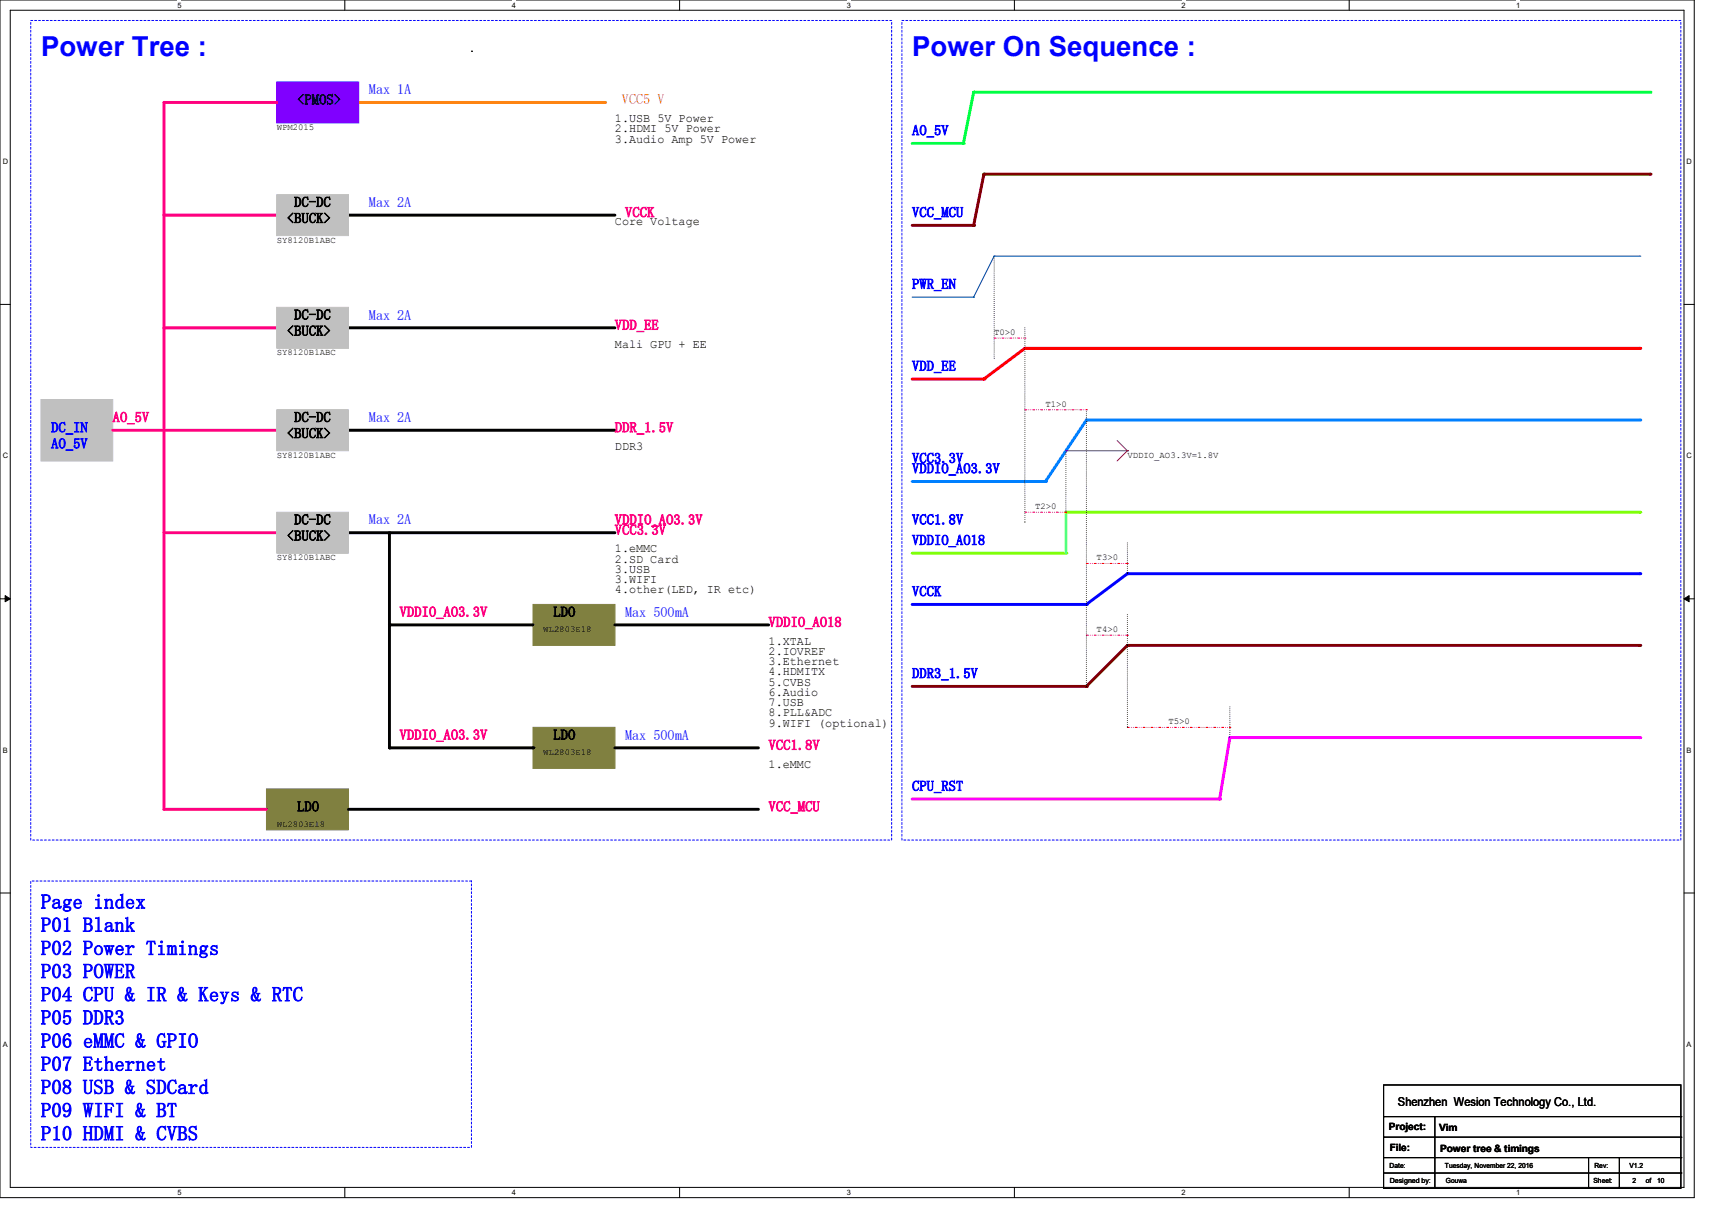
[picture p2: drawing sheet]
<svg xmlns="http://www.w3.org/2000/svg" width="297mm" height="210mm" viewBox="0 0 297 210" stroke-linecap="round" stroke-linejoin="round" font-family="sans-serif">
<path d="M0 0h293.9v207.9h-293.9zM1.8 1.8h290.3v204.3h-290.3z" fill="none" stroke="#000" stroke-width=".17"/>
<g fill="#fff">
<path d="M30.8 .2h.7v1.4h-.7z"/>
<path d="M30.8 206.2h.7v1.4h-.7z"/>
</g>
<path d="M59.8 0v1.8M59.8 206.1v1.8" fill="none" stroke="#000" stroke-width=".17"/>
<g fill="#fff">
<path d="M88.8 .2h.7v1.4h-.7z"/>
<path d="M88.8 206.2h.7v1.4h-.7z"/>
</g>
<path d="M117.9 0v1.8M117.9 206.1v1.8" fill="none" stroke="#000" stroke-width=".17"/>
<g fill="#fff">
<path d="M146.9 .2h.7v1.4h-.7z"/>
<path d="M146.9 206.2h.7v1.4h-.7z"/>
</g>
<path d="M176 0v1.8M176 206.1v1.8" fill="none" stroke="#000" stroke-width=".17"/>
<g fill="#fff">
<path d="M205 .2h.7v1.4h-.7z"/>
<path d="M205 206.2h.7v1.4h-.7z"/>
</g>
<path d="M234.1 0v1.8M234.1 206.1v1.8" fill="none" stroke="#000" stroke-width=".17"/>
<g fill="#fff">
<path d="M263.1 .2h.6v1.4h-.6z"/>
<path d="M263.1 206.2h.6v1.4h-.6z"/>
<path d="M.5 27.3h.9v1.4h-.9z"/>
<path d="M292.6 27.3h.9v1.4h-.9z"/>
<path d="M.5 78.4h.9v1.4h-.9z"/>
<path d="M292.6 78.4h.9v1.4h-.9z"/>
</g>
<path d="M0 52.8h1.8M292.1 52.8h1.8" fill="none" stroke="#000" stroke-width=".17"/>
<g fill="#fff">
<path d="M.5 129.5h.8v1.4h-.8z"/>
<path d="M292.6 129.5h.8v1.4h-.8z"/>
</g>
<path d="M0 103.9h1.8M292.1 103.9h1.8" fill="none" stroke="#000" stroke-width=".17"/>
<path d="M.9 103.4l.9 .5-.9 .5zM292.1 103.9l.9-.5v1z" fill="#000" stroke="#000" stroke-width=".17"/>
<g fill="#fff">
<path d="M.5 180.5h.8v1.4h-.8z"/>
<path d="M292.6 180.5h.8v1.4h-.8z"/>
</g>
<path d="M81.8 8.9h.1M0 155h1.8M292.1 155h1.8" fill="none" stroke="#000" stroke-width=".17"/>
<path d="M7.1 69.3h12.5v10.7h-12.5z" fill-rule="evenodd" fill="#c0c0c0" stroke="#c0c0c0" stroke-width=".17"/>
<path d="M62.2 17.8h42.7" fill="none" stroke="#ff8000" stroke-width=".51"/>
<circle cx="104.9" cy="17.8" r=".25" fill="#ff8000"/>
<path d="M48 14.2h14.2v7.1h-14.2z" fill-rule="evenodd" fill="#8000ff" stroke="#8000ff" stroke-width=".17"/>
<path d="M60.5 37.3h46.2M60.5 56.9h46.2M60.5 74.7h46.2M60.5 92.5h46.2M67.6 92.5v37.3h24.9M67.6 108.5h24.9M106.7 108.5h26.6M106.7 129.8h24.9" fill="none" stroke="#000" stroke-width=".51"/>
<path d="M48 17.8h-19.6v122.7M28.4 37.3h19.6M28.4 56.9h19.6M19.6 74.7h28.4M28.4 92.5h19.6" fill="none" stroke="#ff0080" stroke-width=".51"/>
<g fill="#808040" stroke="#808040" stroke-width=".17">
<path d="M92.5 104.9h14.2v7.1h-14.2z" fill-rule="evenodd"/>
<path d="M92.5 126.2h14.2v7.1h-14.2z" fill-rule="evenodd"/>
</g>
<g fill="#c0c0c0" stroke="#c0c0c0" stroke-width=".17">
<path d="M48 88.9h12.5v7.1h-12.5z" fill-rule="evenodd"/>
<path d="M48 53.3h12.5v7.2h-12.5z" fill-rule="evenodd"/>
<path d="M48 71.1h12.5v7.1h-12.5z" fill-rule="evenodd"/>
<path d="M48 33.8h12.5v7.1h-12.5z" fill-rule="evenodd"/>
</g>
<g fill="#000">
<circle cx="67.6" cy="108.5" r=".25"/>
<circle cx="67.6" cy="129.8" r=".25"/>
<circle cx="92.5" cy="129.8" r=".25"/>
</g>
<path d="M5.3 3.6h149.4v142.2h-149.4z" fill="none" stroke="#00f" stroke-width=".17" stroke-dasharray=".3 .3"/>
<path d="M158.2 24.9h8.9" fill="none" stroke="#00ff80" stroke-width=".51"/>
<circle cx="167.1" cy="24.9" r=".25" fill="#00ff80"/>
<path d="M168.9 16l-1.8 8.9" fill="none" stroke="#00ff40" stroke-width=".51"/>
<circle cx="168.9" cy="16" r=".25" fill="#00ff40"/>
<path d="M168.9 16h117.4" fill="none" stroke="#00ff40" stroke-width=".51"/>
<circle cx="286.3" cy="16" r=".25" fill="#00ff40"/>
<path d="M158.2 65.8h12.5" fill="none" stroke="#f00" stroke-width=".51"/>
<circle cx="170.7" cy="65.8" r=".25" fill="#f00"/>
<path d="M177.8 60.5l-7.1 5.3" fill="none" stroke="#f00" stroke-width=".51"/>
<circle cx="177.8" cy="60.5" r=".25" fill="#f00"/>
<path d="M177.8 60.5h106.7" fill="none" stroke="#f00" stroke-width=".51"/>
<circle cx="284.5" cy="60.5" r=".25" fill="#f00"/>
<path d="M158.2 83.6h23.2" fill="none" stroke="#0080ff" stroke-width=".51"/>
<circle cx="181.4" cy="83.6" r=".25" fill="#0080ff"/>
<path d="M188.5 72.9l-7.1 10.7" fill="none" stroke="#0080ff" stroke-width=".51"/>
<circle cx="188.5" cy="72.9" r=".25" fill="#0080ff"/>
<path d="M188.5 72.9h96" fill="none" stroke="#0080ff" stroke-width=".51"/>
<circle cx="284.5" cy="72.9" r=".25" fill="#0080ff"/>
<path d="M158.2 96h26.7" fill="none" stroke="#80ff00" stroke-width=".51"/>
<circle cx="184.9" cy="96" r=".25" fill="#80ff00"/>
<path d="M184.9 88.9v7.1" fill="none" stroke="#80ff80" stroke-width=".51"/>
<circle cx="184.9" cy="88.9" r=".25" fill="#80ff80"/>
<path d="M184.9 88.9h99.6" fill="none" stroke="#80ff00" stroke-width=".51"/>
<circle cx="284.5" cy="88.9" r=".25" fill="#80ff00"/>
<path d="M158.2 104.9h30.3" fill="none" stroke="#00f" stroke-width=".51"/>
<circle cx="188.5" cy="104.9" r=".25" fill="#00f"/>
<path d="M195.6 99.6l-7.1 5.3" fill="none" stroke="#00f" stroke-width=".51"/>
<circle cx="195.6" cy="99.6" r=".25" fill="#00f"/>
<path d="M195.6 99.6h88.9" fill="none" stroke="#00f" stroke-width=".51"/>
<circle cx="284.5" cy="99.6" r=".25" fill="#00f"/>
<path d="M158.2 119.1h30.3" fill="none" stroke="#800000" stroke-width=".51"/>
<circle cx="188.5" cy="119.1" r=".25" fill="#800000"/>
<path d="M195.6 112l-7.1 7.1" fill="none" stroke="#800000" stroke-width=".51"/>
<circle cx="195.6" cy="112" r=".25" fill="#800000"/>
<path d="M195.6 112h88.9" fill="none" stroke="#800000" stroke-width=".51"/>
<circle cx="284.5" cy="112" r=".25" fill="#800000"/>
<path d="M5.3 152.9h76.5v46.2h-76.5z" fill="none" stroke="#00f" stroke-width=".17" stroke-dasharray=".3 .3"/>
<path d="M158.2 138.7h53.4" fill="none" stroke="#f0f" stroke-width=".51"/>
<circle cx="211.6" cy="138.7" r=".25" fill="#f0f"/>
<path d="M213.4 128l-1.8 10.7" fill="none" stroke="#f0f" stroke-width=".51"/>
<circle cx="213.4" cy="128" r=".25" fill="#f0f"/>
<path d="M213.4 128h71.1" fill="none" stroke="#f0f" stroke-width=".51"/>
<circle cx="284.5" cy="128" r=".25" fill="#f0f"/>
<g fill="none" stroke="#000" stroke-width=".17" stroke-dasharray="0 .3">
<path d="M172.5 44.4v17.8M177.8 56.9v33.8M172.5 62.2h.1M184.9 78.2v10.7M188.5 71.1v48M177.8 90.7h.1M184.9 88.9h.1M195.6 94.2v5.4M195.6 99.6h.1M188.5 119.1h.1M195.6 106.7v5.3M195.6 112h.1"/>
<path d="M195.6 112v14.2M195.6 126.2h.1M213.4 122.7v5.3M213.4 128h.1"/>
</g>
<path d="M172.5 58.7h5.3M177.8 58.7h.1M177.8 71.1h10.7M188.5 71.1h.1M177.8 88.9h7.1M184.9 88.9h.1M188.5 97.8h7.1M195.6 97.8h.1M188.5 110.2h7.1M195.6 110.2h.1M195.6 126.2h17.8M213.4 126.2h.1" fill="none" stroke="#f00" stroke-width=".17" stroke-dasharray=".3 .3 0 .3 0 .3"/>
<path d="M184.9 78.2h10.7M193.8 76.5l1.8 1.7M195.6 78.2h.1M195.6 78.2l-1.8 1.8" fill="none" stroke="#800080" stroke-width=".17"/>
<path d="M156.5 3.6h135.1v142.2h-135.1z" fill="none" stroke="#00f" stroke-width=".17" stroke-dasharray=".3 .3"/>
<path d="M158.2 51.6h10.7M168.9 51.6h.1M172.5 44.4h.1M172.5 44.4l-3.6 7.2M172.5 44.4h112M284.5 44.4h.1" fill="none" stroke="#004080" stroke-width=".17"/>
<path d="M158.2 39.1h10.7" fill="none" stroke="#800000" stroke-width=".51"/>
<circle cx="168.9" cy="39.1" r=".25" fill="#800000"/>
<path d="M170.7 30.2l-1.8 8.9" fill="none" stroke="#800000" stroke-width=".51"/>
<circle cx="170.7" cy="30.2" r=".25" fill="#800000"/>
<path d="M170.7 30.2h115.6" fill="none" stroke="#800000" stroke-width=".51"/>
<circle cx="286.3" cy="30.2" r=".25" fill="#800000"/>
<path d="M46.2 136.9h14.3v7.1h-14.3z" fill-rule="evenodd" fill="#808040" stroke="#808040" stroke-width=".17"/>
<path d="M60.5 140.5h71.1" fill="none" stroke="#000" stroke-width=".51"/>
<path d="M28.4 140.5h17.8" fill="none" stroke="#ff0080" stroke-width=".51"/>
<g fill="none" stroke="#000" stroke-width=".17">
<path d="M240 188.3h51.6v17.9h-51.6zM240 193.8h51.6M240 197.4h51.6M248.9 193.8v12.4M291.6 193.8h.1M291.6 197.4h.1M240 200.9h51.6M240 203.6h51.6M248.9 206.2h.1M275.6 206.2h.1M275.6 200.9v5.3M280.9 206.2h.1"/>
<path d="M280.9 200.9v5.3M291.6 200.9h.1M291.6 203.6h.1"/>
</g>
<g font-size="4.8" fill="#00f">
<text x="7.1" y="9.8">Power Tree :</text>
<text x="158.2" y="9.8">Power On Sequence :</text>
</g>
<g font-size="3.5" fill="#00f">
<text x="7.1" y="157.7">Page index</text>
<text x="7.1" y="161.7">P01 Blank</text>
<text x="7.1" y="165.7">P02 Power Timings</text>
<text x="7.1" y="169.8">P03 POWER</text>
<text x="7.1" y="173.8">P04 CPU &amp; IR &amp; Keys &amp; RTC</text>
<text x="7.1" y="177.8">P05 DDR3</text>
<text x="7.1" y="181.8">P06 eMMC &amp; GPIO</text>
<text x="7.1" y="185.8">P07 Ethernet</text>
<text x="7.1" y="189.9">P08 USB &amp; SDCard</text>
<text x="7.1" y="193.9">P09 WIFI &amp; BT</text>
<text x="7.1" y="197.9">P10 HDMI &amp; CVBS</text>
</g>
<g font-size="2.5" fill="#00f">
<text x="64" y="16.3">Max 1A</text>
<text x="158.2" y="23.5">AO_5V</text>
<text x="64" y="35.9">Max 2A</text>
<text x="158.2" y="37.7">VCC_MCU</text>
<text x="158.2" y="50.1">PWR_EN</text>
<text x="64" y="55.5">Max 2A</text>
<text x="158.2" y="64.3">VDD_EE</text>
<text x="8.9" y="75">DC_IN</text>
<text x="8.9" y="77.8">AO_5V</text>
<text x="64" y="73.2">Max 2A</text>
<text x="158.2" y="82.1">VDDIO_AO3.3V</text>
<text x="158.2" y="80.3">VCC3.3V</text>
<text x="64" y="91">Max 2A</text>
<text x="158.2" y="94.6">VDDIO_AO18</text>
<text x="158.2" y="91">VCC1.8V</text>
<text x="108.5" y="107">Max 500mA</text>
<text x="158.2" y="103.5">VCCK</text>
<text x="158.2" y="117.7">DDR3_1.5V</text>
<text x="108.5" y="128.4">Max 500mA</text>
<text x="158.2" y="137.2">CPU_RST</text>
</g>
<text font-size="2.5" fill="#000040" x="51.6" y="18.1">&lt;PMOS&gt;</text>
<text font-size="2.5" fill="#ff8000" x="107.9" y="18.1">VCC5 V</text>
<g font-size="2.5">
<text x="51.1" y="35.9">DC-DC</text>
<text x="49.8" y="38.7">&lt;BUCK&gt;</text>
<text x="49.8" y="58.3">&lt;BUCK&gt;</text>
<text x="51.1" y="55.5">DC-DC</text>
<text x="49.8" y="76">&lt;BUCK&gt;</text>
<text x="51.1" y="73.2">DC-DC</text>
<text x="49.8" y="93.8">&lt;BUCK&gt;</text>
<text x="51.1" y="91">DC-DC</text>
<text x="96" y="107">LDO</text>
<text x="96" y="128.4">LDO</text>
<text x="51.6" y="140.8">LDO</text>
</g>
<g font-size="2.5" fill="#ff0080">
<text x="108.5" y="37.7">VCCK</text>
<text x="106.7" y="57.2">VDD_EE</text>
<text x="19.6" y="73.2">AO_5V</text>
<text x="106.7" y="75">DDR_1.5V</text>
<text x="106.7" y="91">VDDIO_AO3.3V</text>
<text x="106.7" y="92.8">VCC3.3V</text>
<text x="69.3" y="107">VDDIO_AO3.3V</text>
<text x="133.3" y="108.8">VDDIO_AO18</text>
<text x="69.3" y="128.4">VDDIO_AO3.3V</text>
<text x="133.3" y="130.1">VCC1.8V</text>
<text x="133.3" y="140.8">VCC_MCU</text>
</g>
<g font-size="2.1">
<text x="106.7" y="21.2">1.USB 5V Power</text>
<text x="106.7" y="23">2.HDMI 5V Power</text>
<text x="106.7" y="24.8">3.Audio Amp 5V Power</text>
<text x="106.7" y="39">Core Voltage</text>
<text x="106.7" y="60.3">Mali GPU + EE</text>
<text x="106.7" y="78.1">DDR3</text>
<text x="106.7" y="95.9">1.eMMC</text>
<text x="106.7" y="97.7">2.SD Card</text>
<text x="106.7" y="99.4">3.USB</text>
<text x="106.7" y="101.2">3.WIFI</text>
<text x="106.7" y="103">4.other(LED, IR etc)</text>
<text x="133.3" y="111.9">1.XTAL</text>
<text x="133.3" y="113.7">2.IOVREF</text>
<text x="133.3" y="115.4">3.Ethernet</text>
<text x="133.3" y="117.2">4.HDMITX</text>
<text x="133.3" y="119">5.CVBS</text>
<text x="133.3" y="122.6">7.USB</text>
<text x="133.3" y="124.3">8.PLL&amp;ADC</text>
<text x="133.3" y="120.8">6.Audio</text>
<text x="133.3" y="126.1">9.WIFI (optional)</text>
<text x="133.3" y="133.2">1.eMMC</text>
<text x="242.5" y="192">Shenzhen Wesion Technology Co., Ltd.</text>
</g>
<g font-size="1.7">
<text x="240.9" y="196.1">Project:</text>
<text x="249.7" y="196.3">Vim</text>
<text x="241.1" y="199.7">File:</text>
<text x="249.8" y="199.9">Power tree &amp; timings</text>
</g>
<g font-size="1.6">
<text x="48" y="22.6">WPM2015</text>
<text x="48" y="42.1">SY8120B1ABC</text>
<text x="172.5" y="58.1">T0&gt;0</text>
<text x="48" y="61.7">SY8120B1ABC</text>
<text x="181.4" y="70.6">T1&gt;0</text>
<text x="48" y="79.5">SY8120B1ABC</text>
<text x="195.6" y="79.5">VDDIO_AO3.3V=1.8V</text>
<text x="179.6" y="88.3">T2&gt;0</text>
<text x="48" y="97.2">SY8120B1ABC</text>
<text x="190.2" y="97.2">T3&gt;0</text>
<text x="94.2" y="109.7">WL2803E18</text>
<text x="190.2" y="109.7">T4&gt;0</text>
<text x="202.7" y="125.7">T5&gt;0</text>
<text x="94.2" y="131">WL2803E18</text>
<text x="48" y="143.5">WL2803E18</text>
</g>
<g font-size="1.3">
<text x="30.8" y="1.3">5</text>
<text x="88.8" y="1.3">4</text>
<text x="146.9" y="1.3">3</text>
<text x="205" y="1.3">2</text>
<text x="263.1" y="1.3">1</text>
<text x=".5" y="28.4">D</text>
<text x="292.6" y="28.4">D</text>
<text x=".5" y="79.5">C</text>
<text x="292.6" y="79.5">C</text>
<text x=".5" y="130.6">B</text>
<text x="292.6" y="130.6">B</text>
<text x=".5" y="181.7">A</text>
<text x="292.6" y="181.7">A</text>
<text x="30.8" y="207.4">5</text>
<text x="88.8" y="207.4">4</text>
<text x="146.9" y="207.4">3</text>
<text x="205" y="207.4">2</text>
<text x="263.1" y="207.4">1</text>
</g>
<g font-size="1.2">
<text x="241.1" y="202.8">Date:</text>
<text x="250.7" y="202.8">Tuesday, November 22, 2016</text>
<text x="276.6" y="202.8">Rev:</text>
<text x="282.7" y="202.8">V1.2</text>
<text x="241.1" y="205.3">Designed by:</text>
<text x="250.8" y="205.3">Gouwa</text>
<text x="276.5" y="205.3">Sheet:</text>
<text x="283.2" y="205.3">2</text>
<text x="285.5" y="205.3">of</text>
<text x="287.5" y="205.3">10</text>
</g>
</svg>
